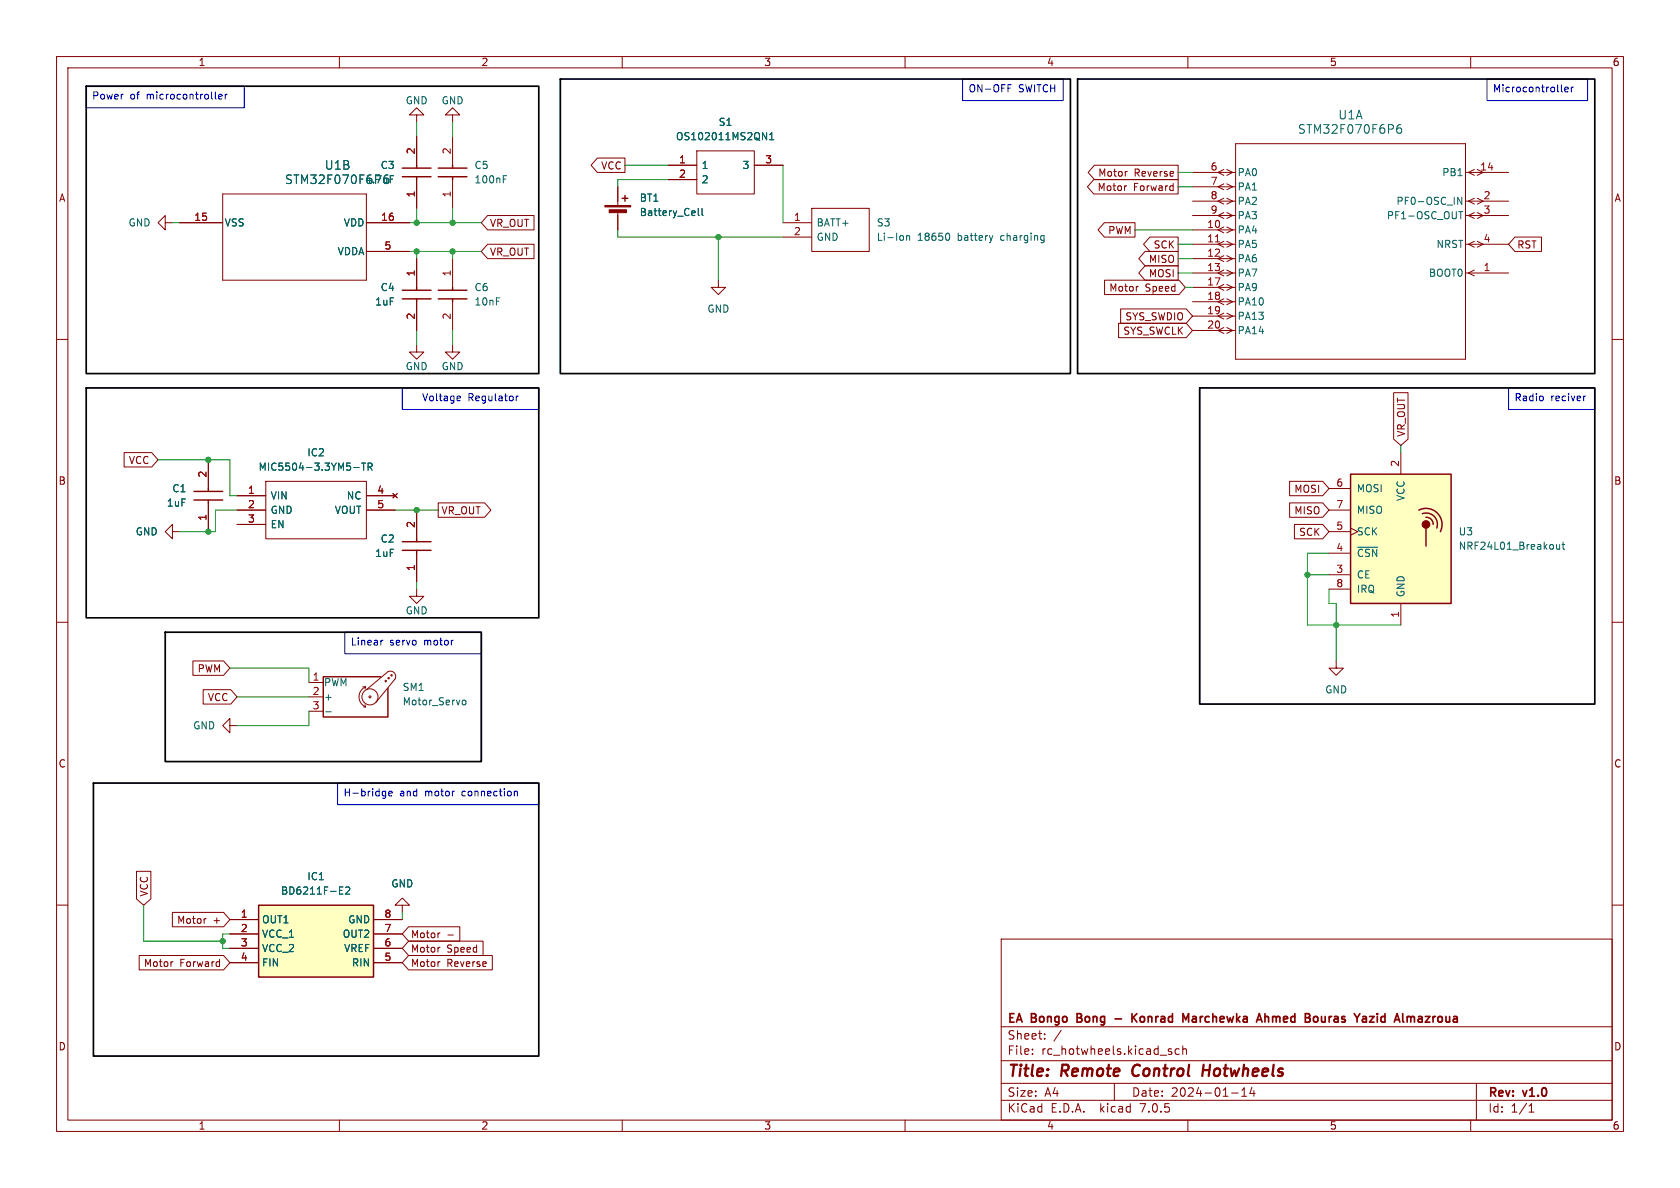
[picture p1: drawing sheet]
<svg xmlns="http://www.w3.org/2000/svg" width="297mm" height="210mm" viewBox="0 0 297 210" stroke-linecap="round" stroke-linejoin="round" font-family="sans-serif">
<g fill="none" stroke="#840000" stroke-width=".18">
<path d="M10 10h277v190h-277zM12 12h273v186h-273zM60 10v2M110 10v2M160 10v2M210 10v2M260 10v2M29.2 39.4v-1.3l-1.3 1.3 1.3 1.2v-1.2h1.3M31.7 39.4h7.7M39.4 34.3h25.4v15.2h-25.4zM64.8 39.4h7.6M73.7 20.3h1.2l-1.2-1.2-1.3 1.2h1.3v1.3"/>
<path d="M73.7 24.1v5.1M73.7 31.8v5M80 20.3h1.3l-1.3-1.2-1.3 1.2h1.3v1.3M80 24.1v5.1M80 31.8v5M86.2 38.1h8.2v2.5h-8.2l-1.1-1.2zM105.6 27.9h4.9v2.6h-4.9l-1.1-1.3zM109.2 33v3.3M109.2 37.3v3.3M118.1 29.2h5.1M118.1 31.8h5.1M123.2 26.7h10.1v7.6h-10.1z"/>
<path d="M133.3 29.2h5.1M138.4 39.4h5.1M143.5 36.8h10.2v7.7h-10.2zM193.4 31.7h14.9v2.6h-14.9l-1.2-1.3zM193.5 29.2h14.8v2.6h-14.8l-1.1-1.3zM195.2 39.4h5.5v2.5h-5.5l-1.1-1.3zM199.1 32.8h.1M199.2 30.3h.1M207.3 32.8l.1 .1M207.4 32.4v1.3M207.4 33.6l-.1 .1M210.8 30.5h7.6"/>
<path d="M210.8 35.6h7.6M210.8 38.1h7.6M210.8 33h7.6M216.4 37.6l-1.1 .5 1.1 .5M216.4 35l-1.1 .6 1.1 .5M216.4 32.5l-1.1 .5 1.1 .5M216.4 30l-1.1 .5 1.1 .5M216.9 37.6l1 .5-1 .5M216.9 35l1 .6-1 .5M216.9 32.5l1 .5-1 .5M216.9 30l1 .5-1 .5M218.4 25.4h40.7v38.1h-40.7z"/>
<path d="M259.1 30.5h7.6M259.1 35.6h7.6M259.1 38.1h7.6M260.6 37.6l-1 .5 1 .5M260.6 35l-1 .6 1 .5M260.6 30l-1 .5 1 .5M261.2 37.6l1 .5-1 .5M261.2 35l1 .6-1 .5M261.2 30l1 .5-1 .5M10 60h2M64.8 44.5h7.6M73.7 45.7v5.1"/>
<path d="M73.7 53.3v5.1M80 45.7v5.1M80 53.3v5.1M86.2 43.2h8.2v2.5h-8.2l-1.1-1.2zM127 49.5v1.3h1.3l-1.3 1.3-1.3-1.3h1.3M138.4 41.9h5.1M195.3 49.5h13.1l1.1 1.3-1.1 1.3h-13.1zM197.7 57.1h12l1.1 1.3-1.1 1.3h-12zM198.1 54.6h11.6l1.1 1.3-1.1 1.3h-11.6zM201.1 50.6h.1M202.4 44.4h5.9v2.6h-5.9l-1.1-1.3zM202.4 47h5.9v2.5h-5.9l-1.1-1.2z"/>
<path d="M203.3 41.9h5v2.6h-5l-1.1-1.3zM210.8 48.3h7.6M210.8 40.6h7.6M210.8 43.2h7.6M210.8 45.7h7.6M210.8 50.8h7.6M210.8 53.3h7.6M210.8 55.9h7.6M210.8 58.4h7.6M216.4 57.9l-1.1 .5 1.1 .5M216.4 55.4l-1.1 .5 1.1 .5M216.4 52.8l-1.1 .5 1.1 .6"/>
<path d="M216.4 50.3l-1.1 .5 1.1 .5M216.4 47.7l-1.1 .6 1.1 .5M216.4 45.2l-1.1 .5 1.1 .5M216.4 42.7l-1.1 .5 1.1 .5M216.4 40.1l-1.1 .5 1.1 .6M216.9 57.9l1 .5-1 .5M216.9 55.4l1 .5-1 .5M216.9 52.8l1 .5-1 .6M216.9 50.3l1 .5-1 .5M216.9 47.7l1 .6-1 .5M216.9 45.2l1 .5-1 .5M216.9 42.7l1 .5-1 .5"/>
<path d="M216.9 40.1l1 .5-1 .6M259.1 48.3h7.6M259.1 43.2h7.6M260.6 47.7l-1 .6 1 .5M260.6 42.7l-1 .5 1 .5M261.2 42.7l1 .5-1 .5M267.8 41.9h4.7v2.6h-4.7l-1.1-1.3zM285 60h2M73.7 61v1.2h1.2l-1.2 1.3-1.3-1.3h1.3M80 61v1.2h1.3l-1.3 1.3-1.3-1.3h1.3M246.4 69.4h2.5v8.2l-1.3 1.1-1.2-1.1zM21.9 80h4.9l1.1 1.3-1.1 1.3h-4.9z"/>
<path d="M30.5 94v-1.3l-1.3 1.3 1.3 1.3v-1.3h1.2M36.8 81.3v5.1M36.8 88.9v5.1M41.9 87.6h5.1M41.9 90.2h5.1M41.9 92.7h5.1M47 85.1h17.8v10.2h-17.8zM64.8 87.6h5M64.8 90.2h5M69.5 87.2l.7 .8M70.2 87.2l-.7 .8M73.7 90.2v5.1"/>
<path d="M73.7 97.8v5.1M77.5 88.9h8.2l1.1 1.3-1.1 1.2h-8.2zM228 85.1h5.8l1.1 1.3-1.1 1.2h-5.8zM228 88.9h5.8l1.1 1.3-1.1 1.2h-5.8zM228.8 92.7h5l1.1 1.3-1.1 1.3h-5zM234.9 90.2h3.9M234.9 97.8h3.9M234.9 94h3.9M234.9 86.4h3.9M238.8 93.3l1.2 .7-1.2 .6M247.6 80v3.8M10 110h2"/>
<path d="M34.1 116.8h5.4l1.1 1.3-1.1 1.3h-5.4zM73.7 104.1v1.3h1.2l-1.2 1.3-1.3-1.3h1.3M234.9 101.6h3.9M234.9 104.1h3.9M236.2 116.8v1.3h1.3l-1.3 1.3-1.3-1.3h1.3M247.6 106.7v3.8M285 110h2M35.9 121.9h4.9l1.1 1.3-1.1 1.3h-4.9zM40.6 128.3v-1.3l-1.2 1.3 1.2 1.2v-1.2h1.3M54.6 120.7h2.5M54.6 123.2h2.5M54.6 125.7h2.5"/>
<path d="M64.1 121.4h.5M64.3 125h.3M64.5 124.6l.1 .4M64.6 121.4a1.93 1.93 0 0 0-1.1 1.8 1.93 1.93 0 0 0 1.1 1.8M64.6 121.4l-.1 .4M64.8 121.9l3.8-3.2a.94 .94 0 0 1 1.1 .2 .94 .94 0 0 1 .1 1.1l-3.4 4.2M10 160h2M24.1 154h2.6v4.9l-1.3 1.1-1.3-1.1zM285 160h2M24.6 168.9h14.9l1.1 1.3-1.1 1.3h-14.9zM30.5 170h.1M30.5 161.3h9l1.1 1.3-1.1 1.2h-9z"/>
<path d="M36.3 162.4h.2M38.7 170l.1 .1M38.8 169.6v1.3M38.8 170.8l-.1 .1M40.6 162.6h5.1M40.6 165.1h5.1M40.6 167.6h5.1M40.6 170.2h5.1M66 162.6h5.1M66 165.1h5.1M66 167.6h5.1M66 170.2h5.1"/>
<path d="M71.1 160h1.3l-1.3-1.2-1.3 1.2h1.3v1.3M72.2 168.9h14.8v2.6h-14.8l-1.1-1.3zM72.2 163.8h9.1v2.6h-9.1l-1.1-1.3zM72.2 166.4h13.2v2.5h-13.2l-1.1-1.3zM77.7 170h.1M77.7 164.9h.1M77.7 167.5h.1M79.2 165.3h.9M177 166h108v32h-108zM60 198v2M110 198v2M160 198v2"/>
<path d="M177 194.5h108M177 191.5h108M177 187.5h108M177 181.5h108M182.5 186.3v.1M182.5 185.5v.1M184.7 183.6v.1M184.7 182.8v.1M187.6 182.1l-1.3 2M197 191.5v3M206.7 185.9l.4 .1 .1 .2-.2 .2h-.3M206.7 185.4l.4 .1"/>
<path d="M208.5 185.5l-.5-.1-.3 .3v.4l.2 .2h.6M209.1 185.5l.2-.1 .4 .1v.9M209.1 184.9v1.5M210 198v2M217.7 193.2h1.2M219.5 193.8h.9M219.5 192.7l.5-.4v1.5M221.3 192.2l-.3 1.1h.9M221.7 192.8v1M260 198v2M261 191.5v6.5M270.3 196.6h.9"/>
<path d="M270.3 195.5l.4-.4v1.5"/>
<circle cx="68.7" cy="119.9" r=".13"/>
<circle cx="69.2" cy="119.4" r=".13"/>
<circle cx="65.4" cy="123.2" r=".18"/>
<circle cx="65.4" cy="123.2" r="1.42"/>
<circle cx="68.2" cy="120.4" r=".13"/>
</g>
<path d="M212.7 189.2h1.1M212.8 188.2l-.3 2" fill="none" stroke="#840000" stroke-width=".4"/>
<g fill="none" stroke="#840000" stroke-width=".3">
<path d="M200.1 179.2v1.5M200.3 179.8l.7 .9M201 179.2l-.9 .8M209.1 179.2l.5 1.1 .5-1.1v1.5M222.6 179.2l.5 1.5M223.6 179.2v1.5M223.8 179.7l-.2 .1M232.8 179.8l-.3-.1-.3 .3 .1 .5 .2 .2 .3-.1M241.1 179.7l.4 .1 .1 .9M248.8 179.8l.4-.1 .2 .2M248.8 179.7v1M249.4 179.9v.8"/>
<path d="M249.6 179.7l-.2 .2M197.1 180.1h1.2M222.3 180.3h.7M241.6 180l-.5 .1M241.6 180.6l-.5 .1"/>
</g>
<g fill="none" stroke="#840000" stroke-width=".25">
<path d="M71.1 31.2h5.1M71.1 29.7h5.1M73.7 29.2v.5M73.7 31.2v.6M77.5 31.2h5M77.5 29.7h5M80 29.2v.5M80 31.2v.6M110 35.1h1M110.5 34.5v1.1M71.1 51.3h5.1M71.1 52.8h5.1"/>
<path d="M73.7 50.8v.5M73.7 52.8v.5M77.5 51.3h5M77.5 52.8h5M80 50.8v.5M80 52.8v.5M34.3 88.4h5.1M34.3 86.9h5.1M36.8 86.4v.5M36.8 88.4v.5M71.1 97.3h5.1M71.1 95.8h5.1"/>
<path d="M73.7 95.3v.5M73.7 97.3v.5M238.8 83.8h17.7v22.9h-17.7zM250.8 90.2a2.84 2.84 0 0 1 3.3 .5 2.84 2.84 0 0 1 .5 3.3M251.5 90.8a1.99 1.99 0 0 1 2 .5 1.99 1.99 0 0 1 .5 2M252.1 91.4a1.23 1.23 0 0 1 1.3 1.3M252.1 93.3v3.2M67.3 119.6h-10.2v7.1h11.5v-5M45.7 160h20.3v12.7h-20.3z"/>
</g>
<g fill="none" stroke="#006464" stroke-width=".18">
<path d="M69 31.1h.6M89 31.1h.6M123.4 36.8v1.1l.2 .2M124.1 36.8v1.1l.2 .2M134.8 23.4l.7 1.3v-1.3M136.1 24.7h.7M136.1 23.8l.3-.4v1.3M247.6 22a.6 .6 0 0 0-.7 .7v.6l.2 .2 .4 .1 .2-.2 .1-.5-.2-.2-.4-.1-.3 .3M257.7 34.9l.7 1.2v-1.2M257.9 37.4h.7M258.2 37.4v1.3M160.3 41.6v.9"/>
<path d="M160.3 41.8l.2-.2 .3 .1v.8M167.6 41.2a.79 .79 0 0 1 0 1.3M175.5 41.6l-.3 .9M184.2 41.6l.4 .1M184.6 41.6v1.1l-.1 .2h-.3M184.6 42.4l-.4 .1M62.5 82.6h1M63.9 81.9h.7M64.3 81.9v1.2M65.1 82.5h.6l.1-.2-.1-.3-.6-.1v1.2M65.4 82.5l.4 .6M240 96.7h3.6"/>
<path d="M275.2 96.3v.7l.3 .1 .2-.1M275.7 96.3v.8M276.1 96.3h.5M276.3 95.8v1.1l.3 .2M57.6 125.8h.9M81.8 123.9l.3-.1 .3 .2-.1 .5-.3 .1-.2-.1M60 157.4h.4M60 158.1h.6M60 156.8h.6M61.1 156.9l.5-.1 .2 .4-.7 .9h.7"/>
</g>
<g fill="#840000" stroke="#840000" stroke-width=".18">
<path d="M106.9 36.3h4.6v.3h-4.6z"/>
<path d="M107.7 37.1h3v.5h-3z"/>
</g>
<path d="M214.9 42.8h.7" fill="none" stroke="#a90000" stroke-width=".18"/>
<g fill="#ffffc2" stroke="#ffffc2" stroke-width=".18">
<path d="M238.8 83.8h17.7v22.9h-17.7z"/>
<path d="M45.7 160h20.3v12.7h-20.3z"/>
</g>
<circle cx="252.1" cy="92.7" r=".63" fill="#840000" stroke="#840000" stroke-width=".25"/>
<g fill="none" stroke="#0000c2" stroke-width=".18">
<path d="M15.2 15.2h28v3.9h-28zM38.1 17.3l.1 .2M38.7 17.1l.6-.1-.1-.3h-.3l-.2 .1v.7h.5M39.8 16.7v.8M40.2 16.7l-.4 .2M170.2 14h17.8v3.8h-17.8zM178.2 15.6h.4M178.2 15h.6M262.9 14h17.8v3.8h-17.8zM276 16.1l.2 .1M276.6 15.8l.6-.1v-.2l-.4-.1-.2 .2 .1 .6h.5M277.8 15.4v.8"/>
<path d="M278.2 15.4l-.4 .2M71.1 68.6h24.1v3.8h-24.1zM81 70l.3 .1 .1 .2-.6 .1M81.3 70.8l-.3 .1M91.3 70v.9M91.6 70l-.3 .3M266.7 68.6h15.2v3.8h-15.2zM272.8 70.1v.6M280.3 70l-.3 .3M61 111.8h24.1v3.8h-24.1zM67.7 113.2l-.3 .1M80 113.2h.2"/>
<path d="M59.7 138.4h35.5v3.8h-35.5zM67.8 139.9h.4M68.2 139.9v1l-.3 .2M80.2 139.9h.1M90.9 140l.2-.1h.3l.1 .8M90.9 139.9v.8M68.2 140.6l-.4 .1M68.7 140.3l.6-.1v-.3h-.4l-.2 .1 .1 .6h.5"/>
</g>
<path d="M15.2 15.2h80v50.8h-80zM99.1 14h90.1v52h-90.1zM190.5 14h91.4v52h-91.4zM15.2 68.6h80v40.6h-80zM212.1 68.6h69.8v55.9h-69.8zM29.2 111.8h55.9v22.8h-55.9zM16.5 138.4h78.7v48.3h-78.7z" fill="none" stroke="#000" stroke-width=".3"/>
<g fill="none" stroke="#009600" stroke-width=".18">
<path d="M30.5 39.4h1.2M72.4 39.4h12.7M73.7 21.6v2.5M73.7 36.8v2.6M80 21.6v2.5M80 36.8v2.6M110.5 29.2h7.6M118.1 31.8h-8.9v1.2M138.4 29.2v10.2M208.3 33h2.5M208.3 30.5h2.5M72.4 44.5h12.7"/>
<path d="M73.7 44.5v1.2M73.7 58.4v2.6M80 44.5v1.2M80 58.4v2.6M109.2 40.6v1.3h29.2M127 41.9v7.6M200.7 40.6h10.1M208.3 45.7h2.5M208.3 48.3h2.5M208.3 43.2h2.5M209.5 50.8h1.3M247.6 78.7v1.3"/>
<path d="M27.9 81.3h12.7v6.3h1.3M41.9 90.2h-3.8v3.8h-6.4M69.8 90.2h7.7M234.9 97.8h-3.8v12.7h16.5M40.6 118.1h14v2.6M73.7 102.9v1.2M231.1 101.6h3.8M234.9 104.1v2.6h1.3v10.1M41.9 123.2h12.7M54.6 125.7v2.6h-12.7M25.4 160v6.4h14M40.6 165.1h-1.2v2.5h1.2"/>
<path d="M71.1 161.3v1.3"/>
</g>
<g fill="#009600" stroke="#009600" stroke-width=".18">
<circle cx="73.7" cy="90.2" r=".46"/>
<circle cx="127" cy="41.9" r=".46"/>
<circle cx="80" cy="39.4" r=".46"/>
<circle cx="73.7" cy="39.4" r=".46"/>
<circle cx="39.4" cy="166.4" r=".46"/>
<circle cx="236.2" cy="110.5" r=".46"/>
<circle cx="231.1" cy="101.6" r=".46"/>
<circle cx="80" cy="44.5" r=".46"/>
<circle cx="73.7" cy="44.5" r=".46"/>
<circle cx="36.8" cy="94" r=".46"/>
<circle cx="36.8" cy="81.3" r=".46"/>
</g>
<g font-size="2.8" fill="#840000">
<text x="178" y="190.8">Title:</text>
<text x="187.5" y="190.8">Remote</text>
<text x="200.6" y="190.8">Control</text>
<text x="213.6" y="190.8">Hotwheels</text>
</g>
<g font-size="2.1" fill="#006464">
<text x="229.4" y="23.8">STM32F070F6P6</text>
<text x="236.5" y="21.3">U1A</text>
<text x="50.3" y="32.7">STM32F070F6P6</text>
<text x="57.4" y="30.2">U1B</text>
</g>
<g font-size="2.1" fill="#840000">
<text x="178" y="183.9">Sheet:</text>
<text x="178" y="181.1">EA Bongo</text>
<text x="190.8" y="181.1">Bong</text>
<text x="201.4" y="181.1">Konrad</text>
<text x="210.8" y="181.1">Marchewka</text>
<text x="224.5" y="181.1">Ahmed</text>
<text x="233.4" y="181.1">Bouras</text>
<text x="242.7" y="181.1">Yazid</text>
<text x="250.2" y="181.1">Almazroua</text>
<text x="178" y="186.6">File:</text>
<text x="184" y="186.6">rc_hotwheels.kicad_sch</text>
<text x="178" y="196.8">KiCad</text>
<text x="178" y="194">Size:</text>
<text x="184.6" y="194">A4</text>
<text x="185.7" y="196.8">E.D.A.</text>
<text x="194.4" y="196.8">kicad</text>
<text x="200" y="194">Date:</text>
<text x="201.5" y="196.8">7.0.5</text>
<text x="206.9" y="194">2024-01-14</text>
<text x="263" y="194.2">Rev:</text>
<text x="263" y="196.8">Id:</text>
<text x="267" y="196.8">1/1</text>
<text x="269.2" y="194.2">v1.0</text>
</g>
<g font-size="1.8" fill="#840000">
<text x="35" y="11.8">1</text>
<text x="85" y="11.8">2</text>
<text x="135" y="11.8">3</text>
<text x="185" y="11.8">4</text>
<text x="235" y="11.8">5</text>
<text x="285" y="11.8">6</text>
<text x="10.4" y="35.8">A</text>
<text x="106.3" y="30.1">VCC</text>
<text x="194" y="33.9">Motor</text>
<text x="194.1" y="31.4">Motor</text>
<text x="200.4" y="33.9">Forward</text>
<text x="200.5" y="31.4">Reverse</text>
<text x="285.4" y="35.8">A</text>
<text x="86.5" y="40.3">VR_OUT</text>
<text x="195.9" y="41.6">PWM</text>
<text x="86.5" y="45.4">VR_OUT</text>
<text x="203.1" y="46.6">MISO</text>
<text x="203.9" y="44.1">SCK</text>
<text x="268.1" y="44.1">RST</text>
<text x="196.1" y="51.7">Motor</text>
<text x="202.4" y="51.7">Speed</text>
<text x="203.1" y="49.2">MOSI</text>
<text x="198.6" y="59.3">SYS_SWCLK</text>
<text x="198.9" y="56.8">SYS_SWDIO</text>
<text x="248.6" y="77.3" transform="rotate(-90 248.6 77.3)">VR_OUT</text>
<text x="22.8" y="82.2">VCC</text>
<text x="10.3" y="85.8">B</text>
<text x="228.8" y="87.3">MOSI</text>
<text x="285.3" y="85.8">B</text>
<text x="77.9" y="91.1">VR_OUT</text>
<text x="228.8" y="91.1">MISO</text>
<text x="229.6" y="94.9">SCK</text>
<text x="34.9" y="119">PWM</text>
<text x="36.7" y="124.1">VCC</text>
<text x="10.3" y="135.8">C</text>
<text x="285.3" y="135.8">C</text>
<text x="26.3" y="158.6" transform="rotate(-90 26.3 158.6)">VCC</text>
<text x="31.3" y="163.5">Motor</text>
<text x="37.6" y="163.5">+</text>
<text x="72.5" y="166">Motor</text>
<text x="25.4" y="171.1">Motor</text>
<text x="31.8" y="171.1">Forward</text>
<text x="72.5" y="171.1">Motor</text>
<text x="72.5" y="168.6">Motor</text>
<text x="78.9" y="171.1">Reverse</text>
<text x="78.9" y="168.6">Speed</text>
<text x="10.3" y="185.8">D</text>
<text x="285.3" y="185.8">D</text>
<text x="35" y="199.8">1</text>
<text x="85" y="199.8">2</text>
<text x="135" y="199.8">3</text>
<text x="185" y="199.8">4</text>
<text x="235" y="199.8">5</text>
<text x="285" y="199.8">6</text>
</g>
<g font-size="1.8" fill="#0000c2">
<text x="16.2" y="17.8">Power</text>
<text x="22.9" y="17.8">of</text>
<text x="25.9" y="17.8">microcontroller</text>
<text x="171.1" y="16.6">ON-OFF</text>
<text x="180" y="16.6">SWITCH</text>
<text x="263.8" y="16.6">Microcontroller</text>
<text x="74.6" y="71.2">Voltage</text>
<text x="82.7" y="71.2">Regulator</text>
<text x="267.7" y="71.2">Radio</text>
<text x="274.1" y="71.2">reciver</text>
<text x="61.9" y="114.4">Linear</text>
<text x="68.8" y="114.4">servo</text>
<text x="74.9" y="114.4">motor</text>
<text x="60.6" y="141">H-bridge</text>
<text x="70.6" y="141">and</text>
<text x="75.1" y="141">motor</text>
<text x="81.7" y="141">connection</text>
</g>
<g font-size="1.8" fill="#006464">
<text x="71.7" y="18.6">GND</text>
<text x="78" y="18.6">GND</text>
<text x="127" y="22.4">S1</text>
<text x="119.4" y="25">OS102011MS2QN1</text>
<text x="64.5" y="32.6">4.7uF</text>
<text x="67.2" y="30">C3</text>
<text x="83.8" y="30">C5</text>
<text x="83.8" y="32.6">100nF</text>
<text x="113" y="35.8">BT1</text>
<text x="124" y="30">1</text>
<text x="124" y="32.6">2</text>
<text x="131.3" y="30">3</text>
<text x="218.7" y="31.3">PA0</text>
<text x="218.7" y="33.8">PA1</text>
<text x="254.9" y="31.3">PB1</text>
<text x="22.7" y="40.2">GND</text>
<text x="39.6" y="40.2">VSS</text>
<text x="60.8" y="40.2">VDD</text>
<text x="113" y="38.4">Battery_Cell</text>
<text x="144.3" y="40.2">BATT+</text>
<text x="154.9" y="40.2">S3</text>
<text x="218.7" y="41.5">PA4</text>
<text x="218.7" y="36.4">PA2</text>
<text x="218.7" y="38.9">PA3</text>
<text x="245.2" y="38.9">PF1-OSC_OUT</text>
<text x="246.8" y="36.4">PF0-OSC_IN</text>
<text x="59.7" y="45.3">VDDA</text>
<text x="144.3" y="42.7">GND</text>
<text x="154.9" y="42.7">Li-Ion</text>
<text x="162.2" y="42.7">18650</text>
<text x="169.3" y="42.7">battery</text>
<text x="177" y="42.7">charging</text>
<text x="218.7" y="44">PA5</text>
<text x="218.7" y="46.5">PA6</text>
<text x="253.9" y="44">NRST</text>
<text x="67.2" y="51.6">C4</text>
<text x="83.8" y="51.6">C6</text>
<text x="218.7" y="49.1">PA7</text>
<text x="218.7" y="51.6">PA9</text>
<text x="252.6" y="49.1">BOOT0</text>
<text x="66.3" y="54.2">1uF</text>
<text x="83.8" y="54.2">10nF</text>
<text x="125" y="55.4">GND</text>
<text x="218.7" y="54.2">PA10</text>
<text x="218.7" y="56.7">PA13</text>
<text x="218.7" y="59.2">PA14</text>
<text x="71.7" y="65.6">GND</text>
<text x="78" y="65.6">GND</text>
<text x="45.7" y="83.4">MIC5504-3.3YM5-TR</text>
<text x="54.3" y="80.8">IC2</text>
<text x="29.4" y="89.7">1uF</text>
<text x="30.4" y="87.2">C1</text>
<text x="47.8" y="88.5">VIN</text>
<text x="61.3" y="88.5">NC</text>
<text x="239.8" y="87.2">MOSI</text>
<text x="248.5" y="88.6" transform="rotate(-90 248.5 88.6)">VCC</text>
<text x="23.9" y="94.8">GND</text>
<text x="47.8" y="91">GND</text>
<text x="47.8" y="93.5">EN</text>
<text x="59.2" y="91">VOUT</text>
<text x="239.8" y="94.8">SCK</text>
<text x="239.8" y="91">MISO</text>
<text x="257.8" y="94.8">U3</text>
<text x="66.3" y="98.6">1uF</text>
<text x="67.2" y="96.1">C2</text>
<text x="239.8" y="98.6">~{CSN}</text>
<text x="257.8" y="97.3">NRF24L01_Breakout</text>
<text x="239.8" y="102.4">CE</text>
<text x="239.8" y="105">IRQ</text>
<text x="248.5" y="105.7" transform="rotate(-90 248.5 105.7)">GND</text>
<text x="71.7" y="108.8">GND</text>
<text x="57.2" y="121.5">PWM</text>
<text x="57.2" y="124">+</text>
<text x="71.1" y="122.3">SM1</text>
<text x="71.1" y="124.9">Motor_Servo</text>
<text x="234.2" y="122.7">GND</text>
<text x="34.1" y="129.1">GND</text>
<text x="54.3" y="155.8">IC1</text>
<text x="49.6" y="158.3">BD6211F-E2</text>
<text x="69.1" y="157">GND</text>
<text x="46.2" y="163.4">OUT1</text>
<text x="46.2" y="165.9">VCC_1</text>
<text x="60.6" y="165.9">OUT2</text>
<text x="61.5" y="163.4">GND</text>
<text x="46.2" y="168.5">VCC_2</text>
<text x="46.2" y="171">FIN</text>
<text x="60.8" y="168.5">VREF</text>
<text x="62.2" y="171">RIN</text>
</g>
<g font-size="1.8" fill="#a90000">
<text x="73.4" y="27.3" transform="rotate(-90 73.4 27.3)">2</text>
<text x="79.8" y="27.3" transform="rotate(-90 79.8 27.3)">2</text>
<text x="120" y="29">1</text>
<text x="135.2" y="29">3</text>
<text x="73.4" y="35" transform="rotate(-90 73.4 35)">1</text>
<text x="79.8" y="35" transform="rotate(-90 79.8 35)">1</text>
<text x="120" y="31.5">2</text>
<text x="214" y="30.2">6</text>
<text x="214" y="32.8">7</text>
<text x="214" y="35.3">8</text>
<text x="261.6" y="30.2">14</text>
<text x="262.2" y="35.3">2</text>
<text x="34.3" y="39.1">15</text>
<text x="67.3" y="39.1">16</text>
<text x="140.3" y="39.1">1</text>
<text x="140.3" y="41.7">2</text>
<text x="213.4" y="40.4">10</text>
<text x="214" y="37.8">9</text>
<text x="262.2" y="37.8">3</text>
<text x="67.9" y="44.2">5</text>
<text x="213.4" y="42.9">11</text>
<text x="213.4" y="45.5">12</text>
<text x="262.2" y="42.9">4</text>
<text x="73.4" y="48.9" transform="rotate(-90 73.4 48.9)">1</text>
<text x="79.8" y="48.9" transform="rotate(-90 79.8 48.9)">1</text>
<text x="213.4" y="48">13</text>
<text x="213.4" y="50.5">17</text>
<text x="213.4" y="53.1">18</text>
<text x="262.2" y="48">1</text>
<text x="73.4" y="56.5" transform="rotate(-90 73.4 56.5)">2</text>
<text x="79.8" y="56.5" transform="rotate(-90 79.8 56.5)">2</text>
<text x="213.4" y="55.6">19</text>
<text x="213.4" y="58.2">20</text>
<text x="247.4" y="82.6" transform="rotate(-90 247.4 82.6)">2</text>
<text x="36.6" y="84.5" transform="rotate(-90 36.6 84.5)">2</text>
<text x="43.8" y="87.4">1</text>
<text x="43.8" y="89.9">2</text>
<text x="66.6" y="87.4">4</text>
<text x="66.6" y="89.9">5</text>
<text x="236.2" y="86.1">6</text>
<text x="236.2" y="89.9">7</text>
<text x="36.6" y="92.1" transform="rotate(-90 36.6 92.1)">1</text>
<text x="43.8" y="92.5">3</text>
<text x="73.4" y="93.4" transform="rotate(-90 73.4 93.4)">2</text>
<text x="236.2" y="93.7">5</text>
<text x="73.4" y="101" transform="rotate(-90 73.4 101)">1</text>
<text x="236.2" y="101.3">3</text>
<text x="236.2" y="97.5">4</text>
<text x="236.2" y="103.9">8</text>
<text x="247.4" y="109.3" transform="rotate(-90 247.4 109.3)">1</text>
<text x="55.2" y="120.4">1</text>
<text x="55.2" y="122.9">2</text>
<text x="55.2" y="125.5">3</text>
<text x="42.5" y="162.3">1</text>
<text x="42.5" y="164.8">2</text>
<text x="42.5" y="167.4">3</text>
<text x="67.9" y="167.4">6</text>
<text x="67.9" y="164.8">7</text>
<text x="67.9" y="162.3">8</text>
<text x="42.5" y="169.9">4</text>
<text x="67.9" y="169.9">5</text>
</g>
</svg>
